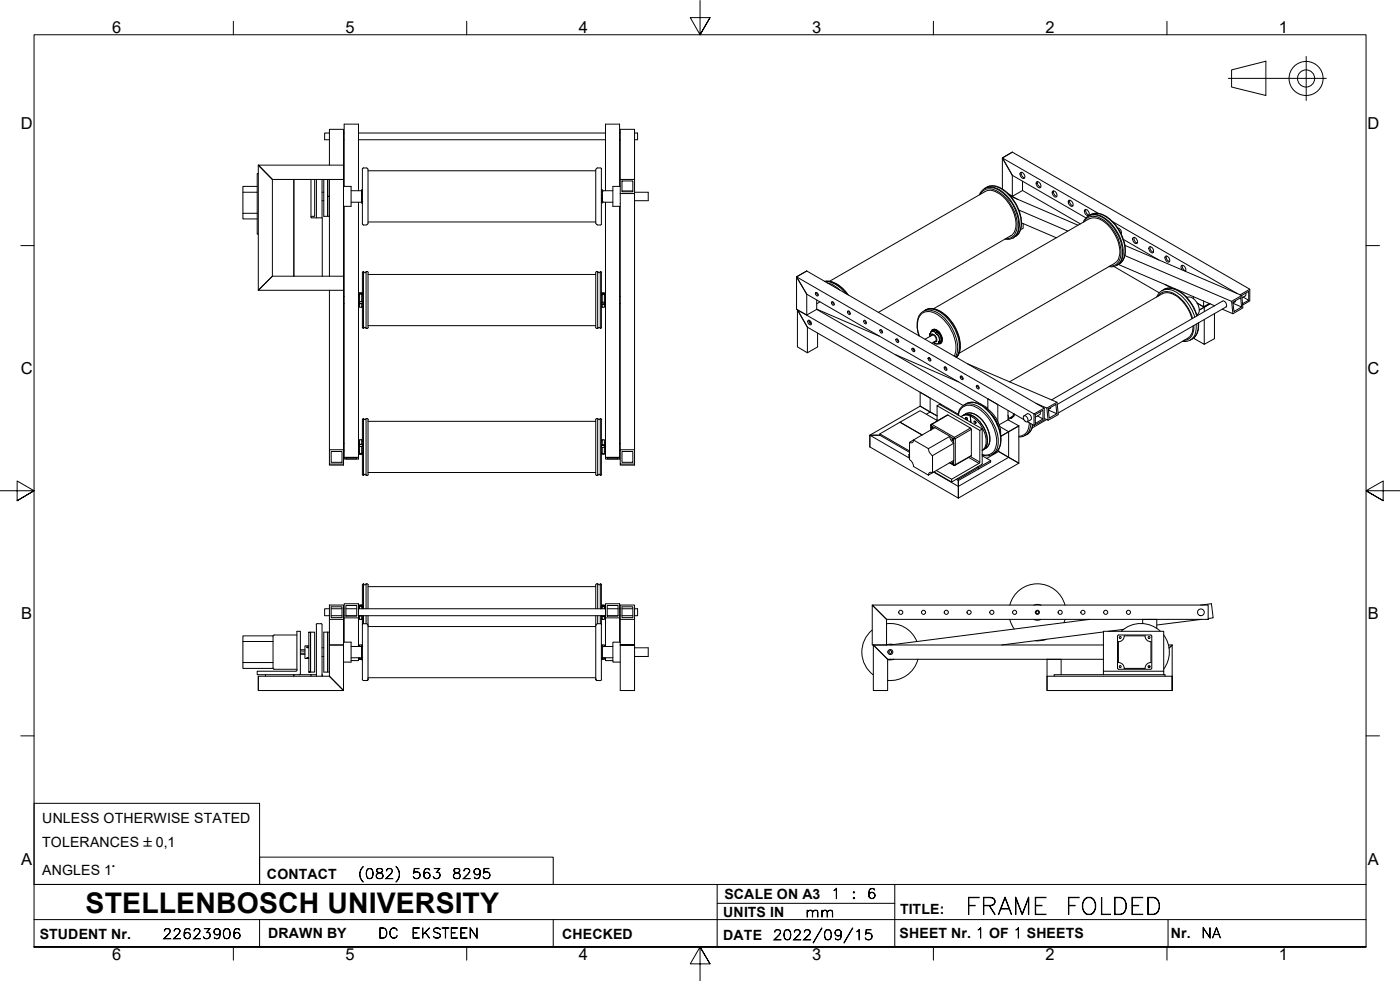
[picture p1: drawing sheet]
<svg xmlns="http://www.w3.org/2000/svg" width="410mm" height="287mm" viewBox="0 0 410 287" stroke-linecap="round" stroke-linejoin="round" font-family="sans-serif">
<!-- layer: Visible Edges(ISO) -->
<g fill="none" stroke="#000" stroke-width=".29">
<path d="M96.5 38.9h-1.4v2h1.4M100.6 38.9h.2M105 38.9h72.3M181.4 38.9h.2M185.8 38.9h.9v2h-.9M71.1 56.3v6.1M75.3 54.6h-4.2v1.7h4.2M75.6 50.8h-.3v17.7h.3M86 52.5v28.3M91.1 52.5v11.3h3.3v17M92.1 52.5v10.7l-.1 .1M92.6 52.5v11.3"/>
<path d="M94.3 52.5v11.3M94.3 56.3h.5M94.3 58.8h.5M94.8 52.5v10.8h1.1v-10.8v5h.6v-5M96.5 48.3v-10.4h4.1v10.4M100.6 48.3h-25l4.2 4.2-4.2-4.2v36.7l4.2-4.2v-28.3h20.8v83.7h-4.1v-.4M100.6 48.3v4.2v-4.2M100.6 54.6h2.2v5.8h-2.2M100.6 40.9h.2M100.8 54.6v-18.3h4.2v19.5M102.8 55.8h3.1M102.8 59.2h3.1"/>
<path d="M105 59.2v75.2h-4.2v-.5M105 40.9h72.3M105.9 55.9h.1M105.9 59.1h.1M105.9 58.3h.2M105.9 57v.3h.2h-.2M105.9 56.6h.2M106.1 57.6h-.2v.3M106.1 55.6h-.2v3.9h.2M107.3 49.2h-1l-.2 .3v16l.2 .3 1 .1M107.3 49.2l.5 .4M107.8 49.7v15.7"/>
<path d="M107.8 50h66.6M174.4 49.7v15.7M175.8 49.2h-1.1l-.2 .4M175.8 49.2l.3 .3M176.1 58.1h.2v.7h-.2M176.1 57.2h.2M176.1 55.6h.2v3.8h-.2M176.1 49.5v16M176.1 58h.2M176.1 58.3h.2M176.3 55.9h.1M176.3 59.1h.1"/>
<path d="M176.3 55.8h3.2M176.3 59.2h3.2M177.3 59.2v74.7M181.4 54.6v-18.3h-4.1v19.5M181.4 40.9h.2M181.6 52.5h4.2v4.2h-4.2M181.6 54.6h-2.1v5.8h2.1M182.1 53h3.2v3.1h-3.2zM182.1 55.9h3.2M185.8 56.7v79.5h-4.2v-.4M185.8 52.5v-14.6h-4.2v93.7M185.8 56.3h4v2.5h-4"/>
<path d="M286.8 57a3.7 3.7 0 0 1 5.8-1.5 12.7 12.7 0 0 1 5.8 11.4 3.4 3.4 0 0 1-4.1 3.1M288.7 55a4.2 4.2 0 0 1 5.1 .7 12.2 12.2 0 0 1 5 11.2l-.5 1.4-1.3 1.1M288.9 54.8a5.1 5.1 0 0 1 5.8 1.4 12.5 12.5 0 0 1 4.3 10.7l-.7 1.5-1 .8M293.5 55.3v-9.1l28.1 16.2M296 57.5l19.7 8.4M296.4 51.3l-2.9-5.1 2.9-1.7 69.6 40.2M296.4 51.3v6.2M296.4 51.3l21.5 12.5M298.8 50.5a1.11 1.11 0 0 1 1.1 .5 1.11 1.11 0 0 1-.1 1.2 1.18 1.18 0 0 1-1-1.7zM299.1 50.4l-.1 .2a1.41 1.41 0 0 0 1 1.5M299.4 55.8l-3 1.7-1-.7 2.5 1.6M299.4 53v2.8"/>
<path d="M299.4 55.8l17 9.7M303.5 53.3a1.05 1.05 0 0 1 1.1 .4 1.05 1.05 0 0 1-.1 1.2 1.22 1.22 0 0 1-1-1.6zM303.8 53.2a1.24 1.24 0 0 0 .9 1.6M308.2 56a1.05 1.05 0 0 1 1.1 .5 1.05 1.05 0 0 1-.1 1.2 1.29 1.29 0 0 1-1-1.7zM308.5 55.9a1.47 1.47 0 0 0 .9 1.6M312.9 58.8a1.05 1.05 0 0 1 1.1 .4 1.05 1.05 0 0 1-.1 1.2 1.29 1.29 0 0 1-1-1.6zM313.2 58.6a1.34 1.34 0 0 0 .9 1.6M75.3 62.4h-4.2v1.7h4.2M91.1 63.3h.8M96.5 63.3h-.6v-5.8h.6v23.3M100.8 60.4v73.5M106.4 79.5l.1 16.7-.4-.4v-16"/>
<path d="M106.5 79.5l-.4 .3M106.5 79.5l.3 .3 .4-.3M107.4 79.5h-.2v16.7l.5-.1 .1-.3M107.5 79.5l.3 .3M107.8 65.3l-.5 .5M107.8 79.8v16M107.8 65h66.6M174.4 79.8v16l.4 .4M174.5 65.3l.5 .5M174.8 79.5h.2v16.7h-.2M174.8 79.5l-.4 .3M174.9 65.9h.9"/>
<path d="M175.1 79.5l.3 .3 .4-.3v16.7l-.4-.4-.3 .4M175.8 79.5l.3 .3M176.1 79.8v16M176.1 65.5l-.3 .4M181.4 60.4v74h-4.1v-.5M298.3 61.5l14.4 6.1M299.1 65.2l10.2 4.4M299.6 65.5v1.3l-.8 .5M317.2 65a3.7 3.7 0 0 1 5.8-1.4 11.9 11.9 0 0 1 5.5 12.3 3.5 3.5 0 0 1-3.8 2.2M317.7 61.4a1.14 1.14 0 0 1 1 .5 1.14 1.14 0 0 1 0 1.2 1.21 1.21 0 0 1-1-1.7zM317.9 61.3a1.34 1.34 0 0 0 1 1.6M319.1 63a4.2 4.2 0 0 1 5.1 .7 12.2 12.2 0 0 1 5 11.2l-.5 1.4-.5 .7-.8 .4"/>
<path d="M319.3 62.8a5.4 5.4 0 0 1 6.1 1.7 11.8 11.8 0 0 1 3.8 10.7l-.5 1.2-1 .9M325.8 64.9l36.5 21M326.1 78l13.4 7.7M327.3 66.8a1.29 1.29 0 0 1 1 1.6M327.5 77.4l28.1 12.1M329 70.1l10.3 6M329.4 71.8l34.2 14.7-3 1.7M329.4 74.8l31.2 13.4M331.7 69.7a1.02 1.02 0 0 1 1.2 .3 1.02 1.02 0 0 1 0 1.2 1.13 1.13 0 0 1-1.2-1.5zM332.1 69.5a1.37 1.37 0 0 0 .9 1.6M336.5 72.3a.98 .98 0 0 1 1.1 .5 .98 .98 0 0 1-.2 1.3 1.34 1.34 0 0 1-.9-1.8zM336.8 72.2a1.24 1.24 0 0 0 1 1.6"/>
<path d="M341.2 75.1a1.05 1.05 0 0 1 1.1 .4 1.05 1.05 0 0 1 0 1.2 1.22 1.22 0 0 1-1.1-1.6zM341.5 74.9a1.31 1.31 0 0 0 1 1.6M346.1 79a.72 .72 0 0 1-.3-.7 .72 .72 0 0 1 .5-.6 1.27 1.27 0 0 1 .7 1.7M346.2 77.7a1.47 1.47 0 0 0 1 1.6M79.8 80.8h20.8v4.2h-25zM96.5 85v46.6M100.6 86.8h.2M100.6 88.9h.2M105 86.6h.3M105 89.1h.3M105.3 85.9l.6-.1 .2 .3h-.2v2.2M105.3 88.3l.8-.1v.6"/>
<path d="M105.3 88.8h.8l-.8 .1M105.3 88.9l.1 1M105.3 88.3v.6M105.3 85.9v.2M105.3 86.1h.1M105.3 85.8v.1M105.3 86.1v2.2M105.3 85.7h.6M105.3 89.9h.6M105.4 85.7l-.1 .1M105.9 85.7l.2 .6-.2-.2h-.6M105.9 85.7v.1"/>
<path d="M105.9 88.9v1M106.1 89.6l-.2 .3M106.5 96.2l.3-.4 .4 .4M107.8 95.3h66.6M107.8 80.3h66.6M176.1 89.6l.2 .3M176.1 86.1v.3l.2-.2h.7M176.1 88.9h.9M176.1 95.8l-.3 .4M176.3 88.5h.7M176.3 85.7l.7 .1M176.3 88.5l-.2-.2v.4l.2 .4"/>
<path d="M176.3 85.7v.2M176.3 86.2v2.3M176.3 89.1v.8M176.3 85.7l-.2 .4M177 85.9h-.7l-.2 .2h.9M177 89l-.7 .1M177 89l-.1 .9h-.6M177 88.5v.5M177 85.9v.3M177 85.8v.1M177 86.2v2.3M177 86.6h.3"/>
<path d="M177 89.1h.3M181.4 86.8h.2M181.4 88.9h.2M233.5 90.7v10.9l2.9 1.7v-7.5M233.5 90.7l2.9 5.1M233.5 90.7l48.5 28M236.2 86.1l-3-5.1 3-1.7 69.6 40.2M236.2 86.1v6.1M236.2 86.1l63.6 36.7M236.4 95.8l44.1 25.4M236.7 93.7a.76 .76 0 0 1 .8 .5 .76 .76 0 0 1-.3 .9 .91 .91 0 0 1-.5-1.4zM236.9 93.7a1 1 0 0 0 .7 1.2"/>
<path d="M237.1 93.9v.3l.5 .4M238.8 85.6a.59 .59 0 0 1 .7 .3 .59 .59 0 0 1-.2 .7 .71 .71 0 0 1-.5-1zM239.1 85.6l.5 .8M239.1 90.6l-2.9 1.6-3-1.6v-9.6l69.6 40.2M239.1 87.8v2.8M239.1 90.6l50.1 28.9M239.1 90.5l18.3 7.9M239.4 97.5v4.1l-3 1.7M240.1 88.3l-1 .6M241.5 82.4a7.6 7.6 0 0 1 6.9 4M241.6 82.4a7.5 7.5 0 0 1 6 3.5M242.3 82.8a7.5 7.5 0 0 1 3.6 2.1"/>
<path d="M243 82.3l45.4-26.2a4.8 4.8 0 0 1 5.5 1.6 11.2 11.2 0 0 1 3.5 9.2l-.3 .9-.8 1-39.1 22.7M243.5 88.3a.59 .59 0 0 1 .7 .4 .59 .59 0 0 1-.2 .7 .75 .75 0 0 1-.5-1.1zM243.8 88.3l.1 .5 .4 .3M248.2 91.1a.59 .59 0 0 1 .7 .3 .59 .59 0 0 1-.2 .7 .75 .75 0 0 1-.5-1zM248.5 91.1v.3l.5 .4M253 93.7h.2a.59 .59 0 0 1 .5 .5 .59 .59 0 0 1-.3 .6 .74 .74 0 0 1-.4-1.1zM253.2 93.8l.5 .8M257.6 96.6a.57 .57 0 0 1 .7 .2 .57 .57 0 0 1-.1 .8l-.5-.5zM257.9 96.5l.2 .5 .3 .3M262.3 99.3a.5 .5 0 0 1 .7 .2 .5 .5 0 0 1-.2 .7l-.4-.4zM262.6 99.2l.2 .5 .3 .3M269 98.3a6.8 6.8 0 0 1 .7-6.7 4.1 4.1 0 0 1 5.4 .3 12.8 12.8 0 0 1 5.2 11.2l-.5 1.4"/>
<path d="M270.6 91a4.5 4.5 0 0 1 5.6 1.1 12.3 12.3 0 0 1 4.5 11.2l-.7 1.3M270.8 99.3l2.1-1.2a1.13 1.13 0 0 1 1 1.7l-1 .7M270.9 90.8a4.8 4.8 0 0 1 5.6 1.1 12.3 12.3 0 0 1 4.6 10.9l-.4 1-.7 .9M272.3 97.6v.9M272.5 98.3a.8 .8 0 0 1 .9-.4 .8 .8 0 0 1 .7 .7 .84 .84 0 0 1 .3 .9 .84 .84 0 0 1-.7 .6l-.1-.1M272.6 97.4l-.3 .2M273 97.7l-.2 .2M273.1 96.5l-.4 .5a1.09 1.09 0 0 1 1.9-.1 2.84 2.84 0 0 1 .9 3.6l-.7 .1M273.4 90.4l45.4-26.3a5.1 5.1 0 0 1 5.5 1.6 11.1 11.1 0 0 1 3.4 9.3l-.2 .9-1.2 1.2-45.4 26.3M273.6 96.7a2.53 2.53 0 0 1 1.7 3.6l-.5 .3M273.6 96.7h.1M273.7 96.7h.1"/>
<path d="M274.3 97l.4 .2M274.3 96.9h-.1M274.3 99.9l-.2 .1M274.4 97.1l-.5 .5 .5 .4 .5-.4 .6 1.3a.83 .83 0 0 1-.4 1.1l-.2-.2v.6l.5-.2-.1-.3M274.4 97.1a1.15 1.15 0 0 0-1.2-.3 1.15 1.15 0 0 0-.8 1.1l-.1-.3M274.4 97.1l.4 .5M274.5 97.2l-.6 .4M274.6 97.2h.1M274.7 97.2h.1M275.3 100h.1M275.4 99.9l.1 .1M275.6 98.8l.1 .2"/>
<path d="M275.6 99v.2M275.6 98.9h.1M275.7 99l-.1 .3M275.7 99h.1M275.7 99.4h-.1M338.7 86.9a4.4 4.4 0 0 1 7.2-1.2 12.6 12.6 0 0 1 4.6 6.7M341.1 83.3l1.9 1M347.3 86.8l.4 .3M347.7 87.1a2.81 2.81 0 0 1 3.1 2.2 2.01 2.01 0 0 1-.3 2.9M347.7 87.1h-.2M349 93.3a11 11 0 0 0-6.2-7.4l-1.4-.2-1.1 .3-44.7 25.8M349.3 95.5a3.7 3.7 0 0 1-1.5 3.5l-38 21.9"/>
<path d="M349.4 86.9v.6M351 94.5a4.6 4.6 0 0 1-3.5 5.4h-1.3M352.4 88.1v1.7l1.7-.9M352.4 89.8l-1.9-1.1 2.1 1.2v1.3M352.6 93.5v7.3l-2.9-1.7v-.3M354.3 88.9l-3.1 1.9M355.6 91.8v7.3l-3 1.7M360.6 88.2l.4 3.6-3.1-1.3M361.1 88.8l2.4 1.1-.2-2.8-2.3 1.4 .3 2.7 2.2-1.3M361.8 88l-.2 .4-.5 .3M363.1 86.3l2.9-1.6v3.4l-2.1 1.2M363.5 86.5l2.1-1.2v2.6"/>
<path d="M363.6 86.5l.3 3.6-2.9 1.7M364 86.9l1.6 1-1.8 1M364.7 85.8v.7l-1 .7M262.3 103.8l18.3 8M267 102.1a.5 .5 0 0 1 .7 .2 .5 .5 0 0 1-.2 .6l-.4-.3zM267.4 101.9v.3l.4 .6M267.5 102l.3 .6M271.8 104.7a.67 .67 0 0 1 .6 1 .68 .68 0 0 1-.6-1zM272.1 104.7l.4 .8M273.4 100.3h.1M273.4 100.3l.9 .4 .5-.1M273.4 100.2v.1"/>
<path d="M274.4 118.8l.7-.4 12.5 7.2M275.1 100l-.3 .2M275.3 118.3v.2M275.5 100.5l-.7 .1M276.6 107.3a.63 .63 0 0 1 .6 .4 .63 .63 0 0 1-.1 .7 .72 .72 0 0 1-.5-1.1zM276.8 107.4l.4 .8M281.2 110.1a.59 .59 0 0 1 .7 .3 .59 .59 0 0 1-.2 .7 .75 .75 0 0 1-.5-1zM281.5 110.1l.5 .8M283.3 106.5l26.2 11.2-3 1.8M285.9 112.9a.59 .59 0 0 1 .7 .3 .59 .59 0 0 1-.2 .7 .75 .75 0 0 1-.5-1zM286.3 112.9v.4l.4 .3M288.5 119.4l.3 .2a8.4 8.4 0 0 1 4.2 7.6"/>
<path d="M289.2 119.8v-3.1l3 1.7v5M303.3 118.1l3.2 1.4M306.5 119.5l.4 3.5-1.1-.5M307.7 119.3l-.7 .6M307.9 117l50-28.8a1.13 1.13 0 0 1 1.1 1.7l-49.4 28.5M309.5 117.7l.4 3.7-3 1.6M97 132.2h3.1v3.1h-3.1zM100.6 131.6h-4.1v4.2h4.1M100.6 129.8h.2M100.6 131.8h.2M100.8 133.9h4.2M101.3 133.9h3.2v.4h-3.2z"/>
<path d="M105 129.6h.3M105 132.1h.3M105.3 132.9h.1M105.3 130.7h.6M105.3 132.7l.6 .1 .2-.3-.2 .4M105.3 130.1h.6M105.3 130.1v.6M105.3 130.7v2.2M105.3 130.1h.8M105.3 132.8l.1 .1M105.3 128.7h.6M105.3 132.9h.6"/>
<path d="M105.4 128.7l-.1 1.4M105.9 130.1h.2v.7l-.2-.1M105.9 132.9h.1M105.9 128.7v1.4M105.9 130.7v2.1M105.9 128.7l.2 .4M106 132.6l-.1 .3h-.6M106.1 138.8v-15.9l.4-.4-.1 16.6M106.1 138.9l.4 .3M106.5 122.5l.3 .3 .4-.3M106.5 139.2l.3-.4 .4 .4M107.8 122.8v16"/>
<path d="M107.8 138.3h66.6M107.8 123.3h66.6M107.8 122.9l-.1-.3-.5-.1v16.6h.2M107.8 138.9l-.3 .3M174.4 138.9l.4 .3M174.8 122.5h.2v16.6h-.2M174.8 122.5l-.4 .4v15.9M175.1 122.5l.3 .3 .4-.3M175.8 122.5v16.7l-.4-.4-.3 .4M175.8 122.5l.3 .4M176.1 122.8v16M176.1 132.6h.1"/>
<path d="M176.1 132.6l.2 .3 .7-.2M176.1 130.3v.7h.9M176.1 129l.2-.3 .7 .2v1.4M176.1 129h.1M176.1 129v.1M176.1 138.9l-.3 .3M176.3 128.7v1.6M176.3 131v1.9M177 131v1.9h-.7l-.2-.3M177 130.3h-.9h.9M177 130.3v.7M177 129.6h.3"/>
<path d="M177 132.1h.3M177.3 133.9h4.1M177.8 133.9h3.2v.4h-3.2zM181.4 129.8h.2M181.4 131.8h.2M182.1 132.2h3.2v3.1h-3.2zM185.8 131.6h-4.2v4.2h4.2M257.6 127.4h-2.9v3.4l25.9 15M257.6 127.4l8.7 5M257.6 127v.4M266.3 129.5l7.4-4.3 4.4 2.5 .3 1.2 .9 .8v5.1l-7.5 4.3M266.3 129.5a.71 .71 0 0 0 .8 .1 .71 .71 0 0 0 .4-.8l4.3 2.5"/>
<path d="M266.3 129.5v5a2.54 2.54 0 0 1 1.2 2l4.3 2.6M266.3 133.2l-.2-.2v.9l.2 .1M266.3 133h-.2M271.3 121.2l1.1-.6v-4.1l-3-1.7v4.1l5 2.8-5-2.8-14.7 8.5 11.6 6.7M271.8 131.3a2.86 2.86 0 0 0 1.2 2.1M272.5 124.5l.2-.3 4.9-2.7 6.8 4v7.9l-4.8 2.8M272.5 124.5v1.4M273 133.4v5a.75 .75 0 0 0-.8-.1 .75 .75 0 0 0-.4 .8M273.4 138.2l7.2 4.2v3.4M273.5 138.1l5.1 3M274.2 137.7l4.4 2.6M274.4 123.1l-5-2.9-5.9 3.4 6.5 3.7-6.5-3.7-5.9 3.4 8.7 5"/>
<path d="M274.4 123.2v-4.4l12.5 7.2-.1 9.5-8.2 4.8v.8l8.9-5.2 .1-10.3-.7 .4M274.4 122.8l-.2 .2M278.1 135.5l1.2 .7h.3M278.1 127.7l-6.3 3.6M278.8 128.3l.3 .3-.1 .3zM278.8 135.3h.2l.1 .5-.3-.1zM279.3 129.7l-6.3 3.7M280.5 121.5a4.4 4.4 0 0 1 7.3-2.6 12.2 12.2 0 0 1 5.1 11.3 4.2 4.2 0 0 1-5.3 3M281.4 122a3.4 3.4 0 0 1 4.4 .9 7.8 7.8 0 0 1 2.6 8.2l-.8 .7 .3-.2M282.1 121.6a3.5 3.5 0 0 1 4.9 .7 8.4 8.4 0 0 1 2.7 7.5l-.5 1-1.3 .8M282.1 121.6a3.7 3.7 0 0 1 4.3 1.4 7.5 7.5 0 0 1 2.3 7.9l-.8 .7M282.1 121.6l.5-.3h1.1l.7 .3"/>
<path d="M282.1 121.6l-.4 .1M283 122.3l.3 .3M283.1 122.3l.2 .3M284.4 121.6l-.3 .1 .2 1.9M284.4 121.6a8.5 8.5 0 0 1 4.5 9l-1 1M285.6 123.3l.2 .7a.39 .39 0 0 1-.5-.2 .39 .39 0 0 1 .1-.5l.4 .4M285.6 123.4l.2 .2M287.6 133.4l2.5 1.4v.5l-3.6 2v-.4l3.6-2.1M288.9 134.2l3.5-2 5.9 3.4-17.7 10.2M290.4 121.4l1.1 1.5 .7 1.6M292.7 124.9l2.6 1.5v7.5l-14.7 8.5v3.4M295.1 121.6l.3 1.4"/>
<path d="M295.1 120.2v2.7M295.1 122.9l-2.6 1.4M295.1 122.9l3.2 1.8M295.8 122.3h.2M296.4 122.1l-.3 .3M296.7 121l-.2 .8-1.1 .7M296.9 121.2l-.3 .8-.4 .1-.1 .3-.4-.1M297.1 121.2l-.6 .9M298.3 124.7l-5.2 3M298.3 124.7v10.9l-5.9-3.4v-.7M299.7 121.8a1.03 1.03 0 0 1 1.1 .5 1.03 1.03 0 0 1-.1 1.2 1.16 1.16 0 0 1-1-1.7zM299.8 121.7l1-.6a1.19 1.19 0 0 1 1 1.8l-1 .6"/>
<path d="M300.9 123.5l1.9 1M302.5 124.3a4.2 4.2 0 0 1-4.2 3.6M302.8 121.2l3-1.7v3.4l-3 1.6zM303.8 121.7l1.6 .9v-2.5l-2.3 1.3v2.6l2.3-1.4M304.5 120.5v.8l-1.4 .8M306.5 122.8l-4.3 2.5M307 120l2.4 1.1-.2-2.7-2.2 1.2 .2 2.8 2.2-1.3M280 140.3l.6 .4M280.4 140.1l.2 .2 5.9-3.4-.2-.2 .2 .2v.4l-5.9 3.4M280.6 140.7v1.7v-1.7M280.6 140.3v.4M96.5 177.1h4.1v4.2h-4.1z"/>
<path d="M96.5 178.2h-1.4v2h1.4M97 177.6h3.1v3.2h-3.1zM97 178.2h3.1M100.6 178.2h.2M101.3 177.2h3.2v3.2h-3.2zM101.3 178.2h3.2M105 178.2h72.3M105 177.9h.3M105.3 177.2h.1M105.3 177.2v.3M105.3 177.5h.1M105.3 177.5v.7"/>
<path d="M105.4 177.1l-.1 .1M105.9 177.4l-.6 .1M105.9 177.1l-.6 .1M105.9 177.2l.2 .5-.2-.3M105.9 177.1v.1M105.9 177.4v.8M105.9 177.1l.2 .4h-.2M106.1 178.2v-7l.4-.3-.1 7.3M106.5 170.9l.3 .3 .4-.3M107.8 171.7h66.6M107.8 171.2v7M107.8 171.2l-.1-.3h-.5v7.3"/>
<path d="M174.8 170.9h.2v7.3M174.8 170.9l-.4 .3v7M175.1 170.9l.3 .3 .4-.3M175.8 170.9v7.3M175.8 170.9l.3 .3M176.1 171.2v7M176.1 177.5v.3l.2-.2h.7M176.3 177.1h.6l.1 .2M176.3 177.1v.1M176.3 177.6v.6M176.3 177.1l-.2 .4M177 177.3l-.7-.1-.2 .3h.9"/>
<path d="M177 177.3v.3M177 177.6v.6M177 177.9h.3M177.8 177.2h3.2v3.2h-3.2zM177.8 178.2h3.2M181.4 178.2h.2M182.1 177.6h3.2v3.2h-3.2zM182.1 178.2h3.2M185.8 178.2h.9v2h-.9M255.4 177.1h98.4v4.2h-94.2zM295.7 177.2a8.4 8.4 0 0 1 8.1-6.3 8.4 8.4 0 0 1 8 6.3M302.7 177.2l1.3-.3 .8 .3"/>
<path d="M351.5 177.1l3.2-.4 .5 4.2-1.4 .2M71.1 187.8v6.1M75.6 197.9h20.9l4.1 4.2h-25zM75.6 197.9v4.2M79.9 193.9h-8.8v1.8h8.8M79.9 186.1h-8.8v1.7h8.8M79.9 195.6l.4 .3M80.3 195.9h6.6M80.3 185.9h6.6M80.3 185.9l-.4 .3v9.3M86.6 196.5h-11.3v1h2.4M86.9 196.2v-11.4h1v12.3l-.3 .4"/>
<path d="M87 196.1l-.4 .4M87.9 191.2h1.4M87.9 190.6h1.4M87.9 190.2h1.4M87.9 191.5h1.4M89.9 192.5l.5 .1zM90.4 189.1h-1.1v3.6h1.1M90.4 196.7h.5zM90.4 185.1h.5v11.6h-.5zM91.1 197.5h-5.1v.4v-.4h-8.3v.4M91.1 197.5v.4M91.1 197.5h1.5"/>
<path d="M91.9 185.1h-1v11.6h1M92 185.1l.1 .1M92.1 185.2v11.4l-.1 .1M92.6 182.9v15M92.9 182.5l-.3 .4M93 182.6h1M93.9 182.5l.4 .4M94.3 189.6h.5M94.3 192.2h.5M94.3 182.9v15M94.3 197.5l.1 .4M94.8 185.1h1.1v11.6h-1.1z"/>
<path d="M96.5 188.8h4.1v13.3l-4.1-4.2zM96.5 185.1h-.6v11.6h.6M96.5 181.3v7.5h4.1v-7.5M97 180.2h3.1M100.6 180.2h.2M100.6 188h2.2v5.8h-2.2M100.8 188v-11.3h4.2v12.5M100.8 180.9h4.2M101.3 180.2h3.2M102.8 189.2h3.1v3.9h.2h-.2M105 180.2h72.3M105 192.5v.9h-2.2"/>
<path d="M105 180.5h.3M105.3 192.9h.1M105.3 192.9l.6 .1M105.3 192.7l.6 .1M105.3 180.2h.7M105.3 180.2l.1 1.1M105.3 180.2h.1M105.3 192.5v.4M105.3 192.9l.1 .1M105.3 188.8h.6M105.3 181.3h.6M105.4 188.8l-.1 .4"/>
<path d="M105.9 189.3h.1M105.9 192.5h.1M105.9 188.9h.1M105.9 180.3v1M106.1 192.5h-3.3M106.1 188.9h-.2v3.6M106.1 180.2v18.7l.4 .3h1.2l.1-.3M106.1 181l-.2 .3M106.4 180.2v2.4h.9M106.5 182.5l-.4 .4M107.2 180.2v2.4M107.3 182.6l.5 .5"/>
<path d="M107.8 198.7l-.5 .5M107.8 183.4h66.6M107.8 198.4h66.6M107.8 180.2v18.7M174.4 180.2v18.7l.4 .3M174.5 198.7l.5 .5M174.8 199.2h1M175 180.2v2.4M175.8 180.2v2.4h-1.1l-.2 .5M175.8 182.5l.3 .4M176.1 192.7h.2v.4h-.2M176.1 188.9h.2v3.8"/>
<path d="M176.1 180.2v18.7M176.1 181l.2 .3M176.1 180.2v.2M176.1 198.9l-.3 .3M176.3 188.9h.1M176.3 189.3h.1M176.3 192.5h.1M176.3 188.8h.6l.1 .4M176.3 180.5v.8M177 192.5l-.2 .5h-.5M177 192.8l-.7 .1M177 180.4h-.9h.9"/>
<path d="M177 180.4l-.1 .9h-.6M177 180.2v.2M177 180.5h.3M177.3 192.5v.9h2.2M177.3 180.9h4.1M177.8 180.2h3.2M179.5 189.2h-3.2v3.3h3.2M181.4 188v-11.3h-4.1v12.5M181.4 180.2h.2M181.6 181.3h4.2v-4.2h-4.2v25h4.2v-13.3M181.6 188h-2.1v5.8h2.1M182.1 180.2h3.2"/>
<path d="M185.8 188.8h-4.2h4.2M185.8 181.3v7.5M185.8 189.6h4v2.6h-4M255.4 184.4a8.4 8.4 0 0 0 .3 13.1M255.7 188.8l4.2 4.2v9.1h-4.2zM255.7 188.8l4.2 4.2M259.5 182.6a8.4 8.4 0 0 1 9 5.2M259.6 188.8v-7.5l-4.2-4.2v11.7h67.7M259.9 193h63.2M260.9 193l-1 .1M261.5 188.7l-1.1-.1-.7 .2M261.7 192.9l-.7 .3-1.1-.2"/>
<path d="M268.8 193a8.4 8.4 0 0 1-8.9 6.2M295.7 181.3l.5 1.5 .8 1.4M302.7 181.3l.8 .3 1.3-.3M306.4 187.2l-1.6 .3-1.6 .1M310.7 197.5v-4.5h-4.1v9.1M311.8 181.3l-.3 1M319 181.3l-58.4 7.5M323.1 196.5v-11.7h17.6v11.7M323.1 196.5h17.6v1h-17.6zM323.1 197.5h-14.4v.4M323.1 185l-29.8 3.8M327.2 195.6l.4 .3"/>
<path d="M327.5 187.8v6.1a1.68 1.68 0 0 1 1.7 1.7M327.5 185.9h9.6l.1 .3v9.3M327.6 185.9l-.4 .3v9.3M328.3 184.8a8.4 8.4 0 0 1 11.4 0M329.1 184.2l-4.6 .6M329.1 195.7h6.2M329.1 186.1h6.2M329.2 186.2a1.68 1.68 0 0 1-1.7 1.6M334.6 182.6v-1.3h4.1v2.7M335.3 186.2a1.68 1.68 0 0 0 1.7 1.6M336.7 195l-.5 .2M336.7 195.2l-.4 .1"/>
<path d="M337 193.9a1.68 1.68 0 0 0-1.7 1.7M337 187.8v6.1M337.2 195.6l-.3 .3h-9.4M340.7 185.9a8.4 8.4 0 0 1 0 10M340.7 197.5h.4v.4M342.1 188.8h1.1l-.9 .9 .9-.9v13.3v-4.2h-36.6v4.2h36.6M351.8 181.3l-13.1 1.7"/>
<circle cx="272.9" cy="125.2" r=".22"/>
<circle cx="283" cy="122.6" r=".35"/>
<circle cx="263.7" cy="179.2" r=".6"/>
<circle cx="270.4" cy="179.2" r=".6"/>
<circle cx="277.1" cy="179.2" r=".6"/>
<circle cx="283.7" cy="179.2" r=".6"/>
<circle cx="290.4" cy="179.2" r=".6"/>
<circle cx="297.1" cy="179.2" r=".6"/>
<circle cx="303.8" cy="179.2" r=".41"/>
<circle cx="303.8" cy="179.2" r=".6"/>
<circle cx="310.4" cy="179.2" r=".6"/>
<circle cx="317.1" cy="179.2" r=".6"/>
<circle cx="323.8" cy="179.2" r=".6"/>
<circle cx="330.4" cy="179.2" r=".6"/>
<circle cx="351.6" cy="179.2" r=".98"/>
<circle cx="90.1" cy="189.5" r=".23"/>
<circle cx="260.7" cy="190.9" r=".41"/>
<circle cx="260.7" cy="190.9" r=".73"/>
<circle cx="328" cy="195.1" r=".29"/>
<circle cx="328" cy="186.6" r=".29"/>
<circle cx="336.5" cy="186.6" r=".29"/>
<circle cx="336.5" cy="195.1" r=".29"/>
</g>
<!-- layer: Visible Tangent Edges(ISO) -->
<g fill="none" stroke="#000" stroke-width=".29">
<path d="M287 56.8a3.3 3.3 0 0 1 4.8-1 12 12 0 0 1 5.9 11.5 3.1 3.1 0 0 1-3.2 2.6M288.2 55.2a5.6 5.6 0 0 1 6.2 2 12.4 12.4 0 0 1 3.7 10.3l-.6 1.3-.9 .9M317.4 64.9a3.4 3.4 0 0 1 5.3-.8 11.9 11.9 0 0 1 5.4 11.2 3 3 0 0 1-3.2 2.6M318.6 63.3a5.1 5.1 0 0 1 5.8 1.5 12.5 12.5 0 0 1 4.2 10.2l-.4 1.4-.5 .8-.7 .5M241.5 82.4a7.7 7.7 0 0 1 6.6 3.8M269.2 98.3a5.5 5.5 0 0 1 1.2-6.8 5.2 5.2 0 0 1 5.6 1.8 11.4 11.4 0 0 1 3.6 10.5l-.2 .4M271 90.8a5.1 5.1 0 0 1 5.7 1.5 12.3 12.3 0 0 1 4.2 10.6l-.9 1.7M272.3 97.7v.8M272.5 97.3l.7-.3 .8 .4M272.7 97l.6-.1 .8 .4M272.7 97a1.1 1.1 0 0 1 1-.6 1.1 1.1 0 0 1 1 .6 2.43 2.43 0 0 1 .6 3.5l-.5 .1 .2-.2M274.4 97.9l.6 .9 .1 1.2"/>
<path d="M274.5 97.8l.6 1.3 .1 .9M339.2 86.7a3.3 3.3 0 0 1 4.9-.5 11.9 11.9 0 0 1 5.1 7M340.2 85.1a4.9 4.9 0 0 1 5.4 1.2 13.9 13.9 0 0 1 4.2 6.6M340.8 84.7a5.3 5.3 0 0 1 5.8 1.7 13.4 13.4 0 0 1 3.8 6.1M349.6 95.3a3.5 3.5 0 0 1-2.5 4.3h-.5M350.3 94.9a4.8 4.8 0 0 1-1.7 4.6M350.8 94.6a4.9 4.9 0 0 1-1.7 4.6M273.4 100.3l.7 .4 .8-.3M282.3 118.6a5 5 0 0 1 5.6 1.5 11.7 11.7 0 0 1 4.1 11.2l-.5 .9-.9 .8M283 118.1a5.5 5.5 0 0 1 6.1 2.1 11.3 11.3 0 0 1 3.6 10.7l-.5 .8-.9 .9M272.7 124.2h.2l-.4 .3M273.7 125.2l-1.1-.6v1.3"/>
<path d="M277.6 121.5l-4.7 2.7 6.6 3.8 4.7-2.7M278.1 127.8l1.1 .6M278.1 135.5l1.1 .5M279.2 136l.1 .2M279.2 136h.5l-.1 .2M279.2 128.4v1.3M279.2 134.8v1.2M280.6 121.6a3.3 3.3 0 0 1 5.4-2.3 11.6 11.6 0 0 1 5.7 11.3 3.1 3.1 0 0 1-4.1 2.4M282.8 121.1a3.9 3.9 0 0 1 4.3 1.5 7.5 7.5 0 0 1 2.3 7.8l-.8 .9M283.6 133.9l3 1.8M284.1 133.6l2.8 1.7M284.4 125.7l-4.7 2.7v7.6l4.7-2.6"/>
<path d="M296.4 122.1l-.2 .1M301.4 123.7a3.5 3.5 0 0 1-2.6 3.9l-.5 .1M301.8 124a3.8 3.8 0 0 1-1.7 3.5M302.4 124.3a3.6 3.6 0 0 1-1.7 2.8"/>
<circle cx="279.5" cy="128.3" r=".28"/>
</g>
<!-- layer: Border_0 -->
<g fill="none" stroke="#000" stroke-width=".29">
<path d="M68.3 6.2v4M136.7 6.2v4M205 .1v10.1l-2.9-5h5.8l-2.9 5 2.9-5M273.3 6.2v4M341.7 6.2v4M6.1 71.9h3.9M400 71.9h3.9M0 143.7h10l-5-2.9v5.8l5-2.9-5 2.9M410 143.7h-10l5-2.9v5.8l-5-2.9 5 2.9M6.1 215.4h3.9M400 215.4h3.9M10 277.2v-267h390v267h-390h390"/>
<path d="M68.3 277.2v3.9M136.7 277.2v3.9M273.3 277.2v3.9M341.7 277.2v3.9M207.9 282.1l-2.9-4.9 2.9 4.9h-5.8l2.9-4.9v10"/>
</g>
<!-- layer: Sketch Geometry(ISO) -->
<g fill="none" stroke="#000" stroke-width=".29">
<path d="M382.5 16.5v12.9M359.7 22.9h28.7M360.6 20.5l10-2.6v10.1l-10-2.5zM10 235.2h66v23.7h-66zM10 258.9h390M76 250.9h86v8h-86zM210 258.9v18.3M262 258.9v18.3M10 277.2h390M10 269.2h390M76 269.2v8M162 269.2v8"/>
<path d="M210 264.4h52M342 269.2v8"/>
<circle cx="382.4" cy="23" r="5"/>
<circle cx="382.4" cy="23" r="2.51"/>
</g>
<text font-size="8.3" x="25.1" y="267.2">STELLENBOSCH UNIVERSITY</text>
<g font-size="6.7">
<text x="282.6" y="267.7">FRAME</text>
<text x="311.9" y="267.7">FOLDED</text>
</g>
<g font-size="4.8">
<text x="32.8" y="9.7">6</text>
<text x="101.2" y="9.7">5</text>
<text x="169.5" y="9.7">4</text>
<text x="237.8" y="9.7">3</text>
<text x="306.1" y="9.7">2</text>
<text x="374.5" y="9.7">1</text>
<text x="6.1" y="37.8">D</text>
<text x="400.4" y="37.8">D</text>
<text x="6.1" y="109.6">C</text>
<text x="400.4" y="109.6">C</text>
<text x="6.2" y="181.3">B</text>
<text x="400.5" y="181.3">B</text>
<text x="6.2" y="253.1">A</text>
<text x="400.5" y="253.1">A</text>
<text x="32.8" y="281.1">6</text>
<text x="101.2" y="281.1">5</text>
<text x="169.5" y="281.1">4</text>
<text x="237.8" y="281.1">3</text>
<text x="306.1" y="281.1">2</text>
<text x="374.5" y="281.1">1</text>
</g>
<g font-size="4.1">
<text x="12.4" y="240.9">UNLESS OTHERWISE STATED</text>
<text x="12.4" y="247.9">TOLERANCES ±0,1</text>
<text x="12.4" y="256">ANGLES 1°</text>
<text x="78.2" y="257.2">CONTACT</text>
<text x="212.1" y="263">SCALE ON A3</text>
<text x="211.8" y="268.4">UNITS IN</text>
<text x="263.5" y="267.7">TITLE:</text>
<text x="11.6" y="274.8">STUDENT Nr.</text>
<text x="78.5" y="274.6">DRAWN BY</text>
<text x="164.6" y="274.8">CHECKED</text>
<text x="211.8" y="275.1">DATE</text>
<text x="263.4" y="274.6">SHEET Nr. 1 OF 1 SHEETS</text>
<text x="342.8" y="274.5">Nr.</text>
</g>
<g font-size="4">
<text x="104.8" y="257.2">(082)</text>
<text x="120.6" y="257.2">563</text>
<text x="132.3" y="257.2">8295</text>
<text x="243.3" y="263">1</text>
<text x="249.3" y="263">:</text>
<text x="253.8" y="263">6</text>
<text x="235.8" y="268.4">mm</text>
<text x="47.6" y="274.8">22623906</text>
<text x="110.7" y="274.6">DC</text>
<text x="120.4" y="274.6">EKSTEEN</text>
<text x="226.3" y="275.1">2022/09/15</text>
<text x="351.7" y="274.5">NA</text>
</g>
</svg>
